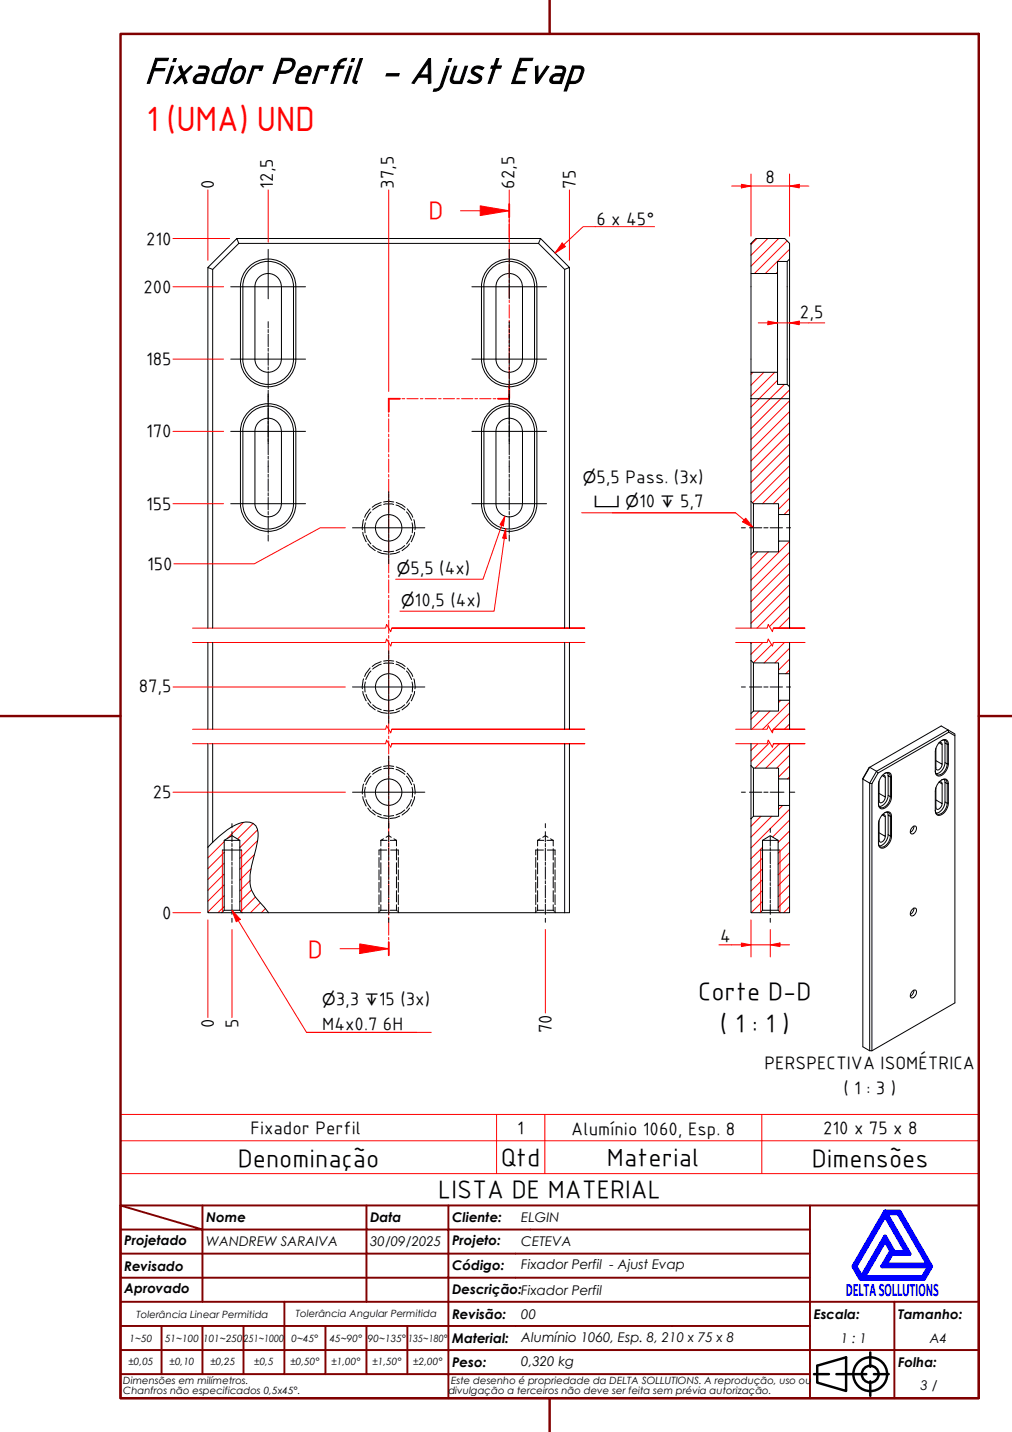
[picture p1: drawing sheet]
<svg xmlns="http://www.w3.org/2000/svg" width="210mm" height="297mm" viewBox="0 0 210 297" stroke-linecap="round" stroke-linejoin="round" font-family="sans-serif">
<!-- layer: Hatch (ABNT) -->
<g fill="none" stroke="#f00" stroke-width=".21">
<path d="M157 49.5l-1.2 1.2M159.3 49.5l-3.5 3.5M161.3 56.4l-.3 .3M161.5 49.5l-5.7 5.7M163.3 50l-6.8 6.7M163.8 51.7l-5.1 5M156.2 77.2l-.4 .5M158.5 77.2l-2.7 2.7M160.7 77.2l-4.9 5M161.3 78.9l-5.5 5.5M162.7 79.7l-6.9 6.9M163.8 80.9l-8 8"/>
<path d="M163.8 98.9l-5.7 5.6M163.8 96.6l-7.7 7.7M163.8 94.3l-8 8M163.8 92.1l-8 8M163.8 89.9l-8 8M163.8 87.6l-8 8M163.8 85.4l-8 8M163.8 83.1l-8 8M157.1 114.5l-1.3 1.3M159.4 114.5l-3.6 3.6M161.6 112.2l-.1 .2M163.8 119l-8 8"/>
<path d="M163.8 116.8l-8 8M163.8 114.6l-8 8M163.8 112.3l-8 8M163.8 105.6l-1.2 1.1M163.8 103.3l-2.3 2.3M163.8 101.1l-3.4 3.4M156 133.3l-.2 .2M158.2 133.3l-2.4 2.4M160 133.7l-3.7 3.8M160.5 133.3l-.1 .1M162.7 133.3l-4.2 4.2M163.8 130.3h.1"/>
<path d="M163.8 139l-.8 .7M163.8 136.7l-2.3 2.3M163.8 134.5l-3.1 3M163.8 128l-2.3 2.3M163.8 125.8l-4.2 4.2M163.8 123.5l-6.8 6.8M163.8 121.3l-8 8M157.2 154.3l-1.4 1.4M157.5 147.5l-1.7 1.7M159.6 154l-3.8 3.9M159.7 147.5l-3.7 3.8M160.4 151.3l-.4 .4"/>
<path d="M161.7 154.3l-5.1 5M162 145.3l-.5 .4M163.8 158.9l-2.3 2.3M163.8 156.7l-2.7 2.6M163.8 154.4l-4.9 4.9M163.8 150.2l-1.1 1.1M163.8 147.9l-3.4 3.4M163.8 145.7l-5.6 5.6M46.5 179.1l-3.4 3.3M46.5 176.8l-3.4 3.4M46.5 174.6l-3.4 3.4M50.5 170.6l-3.4 3.3"/>
<path d="M52.5 170.8l-3.2 3.2M52.8 177.3l-3.1 3M53.4 174.4l-3.7 3.7M53.4 172.1l-3.7 3.7M157.8 169.3l-2 2.1M158.2 178l-2.4 2.4M158.2 175.8l-2.4 2.3M160.1 169.3l-4.3 4.3M162.3 167.1l-.8 .8M163.8 179.1l-2.4 2.4M163.8 176.9l-2.4 2.3M163.8 174.6l-2.4 2.4"/>
<path d="M163.8 172.4l-2.4 2.3M163.8 170.1l-3.5 3.5M163.8 167.9l-8 8M163.8 161.1l-.5 .5M46.5 188.1l-1.3 1.2M46.5 185.8l-3.4 3.4M46.5 183.5l-3.4 3.4M46.5 181.3l-3.4 3.4M51.9 182.7l-2.2 2.1M52.1 180.2l-2.4 2.3M52.2 184.6l-2.5 2.4M53 186.1l-3 2.9"/>
<path d="M54 187.3l-2 2M55.1 188.5l-.9 .8M158.2 187l-2.4 2.3M158.2 184.7l-2.4 2.4M158.2 182.5l-2.4 2.4M158.2 180.2l-2.4 2.4M163.8 188.1l-1.3 1.2M163.8 185.8l-2.4 2.4M163.8 183.6l-2.4 2.4M163.8 181.3l-2.4 2.4"/>
</g>
<!-- layer: Hidden (ABNT) -->
<g fill="none" stroke="#000" stroke-width=".21">
<path d="M75.2 110.4l.1 .5 .7 1.5M75.4 107.8l-.2 2.1M75.8 108.4l-.2 .7 .1 1.4M75.9 111l.3 .8 .7 1M76.3 112.8l.4 .6 1.1 .8M76.8 105.5l-.9 1.2-.3 .6M76.9 106.2l-.4 .4-.6 1.3M77.3 113.2l.7 .6 1.1 .4M78.3 114.4l.9 .4 1.1 .1M79.1 104.2l-1.2 .5-.7 .5M79.1 104.8l-.5 .1-1.3 .9M79.6 104.1l1-.1 1.1 .1"/>
<path d="M79.6 104.6l.3-.1 1.7 .1M79.6 114.3l1 .2 1.1-.2M82.1 104.8l.5 .1 1.3 .9M82.2 104.2l1.2 .5 .6 .5M82.9 114.4l-.9 .4-1.1 .1M83.9 113.2l-.7 .6-1.1 .4M84.3 106.2l.4 .4 .7 1.3M84.5 105.5l.9 1.2 .2 .6M84.9 112.8l-.4 .6-1.1 .8M85.3 111l-.3 .8-.7 1M85.5 108.4l.1 .7-.1 1.4M85.8 107.8l.3 1.7v.4"/>
<path d="M86 110.4l-.1 .5-.6 1.5M76.8 138.6l-.9 1.1-.3 .6M76.9 139.2l-.4 .4-.6 1.4M79.1 137.3l-1.2 .4-.7 .5M79.1 137.8l-.5 .1-1.3 .9M79.6 137.1l1-.1 1.1 .1M79.6 137.6h2M82.1 137.8l.5 .1 1.3 .9M82.2 137.3l1.2 .4 .6 .5M84.3 139.2l.4 .4 .7 1.4M84.5 138.6l.9 1.1 .2 .6M75.2 143.4l.1 .5 .7 1.5"/>
<path d="M75.4 140.8l-.2 2.1M75.8 141.5l-.2 .7 .1 1.3M75.9 144l.3 .8 .7 1M76.3 145.8l.4 .6 1.1 .8M77.3 146.2l.7 .6 1.1 .4M78.3 147.5l.9 .3 1.1 .2M79.1 159.1l-1.2 .5-.7 .5M79.1 159.6l-.5 .1-1.3 .9M79.6 159l1-.2 1.1 .2M79.6 159.5h2M79.6 147.3l1 .2 1.1-.2M82.1 159.6l.5 .1 1.3 .9"/>
<path d="M82.2 159.1l1.2 .5 .6 .5M82.9 147.5l-.9 .3-1.1 .2M83.9 146.2l-.7 .6-1.1 .4M84.9 145.8l-.4 .6-1.1 .8M85.3 144l-.3 .8-.7 1M85.5 141.5l.1 .7-.1 1.3M85.8 140.8l.3 1.7v.4M86 143.4l-.1 .5-.6 1.5M75.2 165.2l.1 .5 .7 1.5M75.4 162.6l-.2 2.1M75.8 163.3l-.2 .7 .1 1.4M75.9 165.8l.3 .8 .7 1.1"/>
<path d="M76.3 167.6l.4 .6 1.1 .9M76.8 160.4l-.9 1.2-.3 .5M76.9 161l-.4 .4-.6 1.4M77.3 168l.7 .6 1.1 .4M78.3 169.3l.9 .3 1.1 .2M78.6 177.9v2M79 174.3v1.2M79 176.1v2.3M79 179v2.3M79 174.3h1.3M79.5 174l-.5 .3M79.6 169.2l1 .1 1.1-.1"/>
<path d="M80.1 173.7l.5-.4 .6 .4M80.2 176.3h-1.6v1M80.9 174.3h1.3M81 176.3h1.6v1M81.7 174l.5 .3M82.2 174.3v1.2M82.2 176.1v2.3M82.2 179v2.3M82.6 177.9v2M82.9 169.3l-.9 .3-1.1 .2M83.9 168l-.7 .6-1.1 .4M84.3 161l.4 .4 .7 1.4"/>
<path d="M84.5 160.4l.9 1.2 .2 .5M84.9 167.6l-.4 .6-1.1 .9M85.3 165.8l-.3 .8-.7 1.1M85.5 163.3l.1 .7-.1 1.4M85.8 162.6l.3 1.7v.4M86 165.2l-.1 .5-.6 1.5M111.1 177.9v2M111.5 174.3v1.2M111.5 176.1v2.3M111.5 179v2.3M111.5 174.3h1.3M112 174l-.5 .3"/>
<path d="M112.6 173.7l.5-.4 .6 .4M112.7 176.3h-1.6v1M113.4 174.3h1.3M113.5 176.3h1.6v1M114.2 174l.5 .3M114.7 174.3v1.2M114.7 176.1v2.3M114.7 179v2.3M115.1 177.9v2M78.6 180.4v2.1M78.6 183v2.1M78.6 185.6v2"/>
<path d="M78.6 188.2v1M78.7 189.2l-.2 .1M79 181.8v2.4M79 184.7v2.4M79 187.7v1.1M79 188.8l-.2 .2M79 188.8h1.3M80.9 188.8h1.3M82.2 181.8v2.4M82.2 184.7v2.4M82.2 187.7v1.1M82.2 188.8l.2 .2"/>
<path d="M82.6 189.2l.1 .1M82.6 180.4v2.1M82.6 183v2.1M82.6 185.6v2M82.6 188.2v1M111.1 180.4v2.1M111.1 183v2.1M111.1 185.6v2M111.1 188.2v1M111.2 189.2l-.2 .1M111.5 181.8v2.4M111.5 184.7v2.4"/>
<path d="M111.5 187.7v1.1M111.5 188.8l-.2 .2M111.5 188.8h1.3M113.4 188.8h1.3M114.7 181.8v2.4M114.7 184.7v2.4M114.7 187.7v1.1M114.7 188.8l.2 .2M115.1 189.2l.1 .1M115.1 180.4v2.1M115.1 183v2.1M115.1 185.6v2"/>
<path d="M115.1 188.2v1"/>
</g>
<!-- layer: Linha Corte (ABNT) -->
<g fill="none" stroke="#f00" stroke-width=".21">
<path d="M105.6 42.3v2.8M105.6 45.5v.6M105.6 46.5v2.8M105.6 49.7v.6M105.6 50.7v2.7M105.6 53.9v.5M105.6 54.9v2.7M105.6 58.1v.5M105.6 59.1v2.7M105.6 80v2.7h-2.3M105.6 62.3v.5M105.6 63.2v2.8"/>
<path d="M105.6 66.4v.6M105.6 67.4v2.8M105.6 70.6v.5M105.6 71.6v2.7M105.6 74.8v.5M105.6 75.8v2.7M105.6 79v.5M80.6 85.9v.5M80.6 86.9v2.7M80.6 90.1v.5M80.6 91v2.8M80.6 94.2v.6"/>
<path d="M80.6 95.2v2.8M80.6 98.4v.6M80.6 99.4v2.7M83 82.7h-2.4v2.7M83.4 82.7h.5M84.4 82.7h2.3M87.2 82.7h.5M88.2 82.7h2.3M91 82.7h.5M91.9 82.7h2.4M94.7 82.7h.6M95.7 82.7h2.4"/>
<path d="M98.5 82.7h.6M99.5 82.7h2.3M102.3 82.7h.5M80.6 102.6v.5M80.6 103.6v2.7M80.6 106.8v.5M80.6 107.7v2.8M80.6 110.9v.6M80.6 111.9v2.8M80.6 115.1v.6M80.6 116.1v2.7M80.6 119.3v.5"/>
<path d="M39.9 133.3h40.1l.2-.8 .8 1.5 .3-.7h40h-40M39.9 130.3h40.1l.2-.8 .8 1.5 .3-.7h40h-40M80.6 120.3v2.7M80.6 123.5v.5M80.6 124.4v2.8M80.6 127.6v.6M80.6 128.6v2.8M80.6 131.8v.6M80.6 132.8v2.7M80.6 136v.5M80.6 137v2.7M152.6 133.3h6.5l.2-.8 .9 1.5 .2-.7h6.5h-6.5"/>
<path d="M152.6 130.3h6.5l.2-.8 .9 1.5 .2-.7h6.5h-6.5M39.9 154.3h40.1l.2-.8 .8 1.5 .3-.7h40h-40M39.9 151.3h40.1l.2-.8 .8 1.5 .3-.7h40h-40M80.6 140.2v.5M80.6 141.1v2.8M80.6 144.3v.6M80.6 145.3v2.8M80.6 148.5v.6M80.6 149.5v2.7M80.6 152.7v.5M80.6 153.7v2.7M80.6 156.9v.5"/>
<path d="M80.6 157.8v2.8M152.6 154.3h6.5l.2-.8 .9 1.5 .2-.7h6.5h-6.5M152.6 151.3h6.5l.2-.8 .9 1.5 .2-.7h6.5h-6.5M80.6 161v.6M80.6 162v2.8M80.6 165.2v.6M80.6 166.2v2.7M80.6 169.4v.5M80.6 170.4v2.7M80.6 173.6v.5M80.6 174.5v2.8M80.6 177.7v.6"/>
<path d="M80.6 178.7v2.8M74.6 196.8h6M80.6 181.9v.5M80.6 182.9v2.7M80.6 186.1v.5M80.6 187.1v2.7M80.6 190.3v.5M80.6 191.2v2.8M80.6 194.4v.6M80.6 195.4v2.8"/>
</g>
<!-- layer: Visible (ABNT) -->
<g fill="none" stroke="#000" stroke-width=".21">
<path d="M44.1 55.9l5.4-5.4h62.2l5.4 5.4v74.4M44.1 55.9l-1-.4v74.8M44.1 55.9v74.4M49.1 49.5h63l-.4 1M49.5 50.5l-.4-1-6 6M50.4 59.5a5.3 5.3 0 0 1 5.2-5.3 5.3 5.3 0 0 1 5.3 5.3v15M50.4 59.5v15M58.4 59.5a2.74 2.74 0 0 0-2.8-2.8 2.74 2.74 0 0 0-2.7 2.8v15M58.4 59.5v15M100.4 59.5a5.3 5.3 0 0 1 5.2-5.3 5.3 5.3 0 0 1 5.3 5.3v15M100.4 59.5v15M112.1 49.5l6 6-1 .4"/>
<path d="M118.1 55.5v74.8M155.8 56.7v20.5M156.8 49.5h6l1 1v3.2l-.5 .5h-2v2.5h-5.5v-6.2zM161.3 56.7v20.5M163.3 54.2v25.5M163.8 53.7v26.5M49.9 74.5a5.7 5.7 0 0 0 5.7 5.7 5.7 5.7 0 0 0 5.8-5.7M49.9 74.5v-15a5.7 5.7 0 0 1 5.7-5.8 5.7 5.7 0 0 1 5.8 5.8v15M50.4 74.5a5.3 5.3 0 0 0 5.2 5.2 5.3 5.3 0 0 0 5.3-5.2M52.9 74.5a2.74 2.74 0 0 0 2.7 2.7 2.74 2.74 0 0 0 2.8-2.7M99.9 74.5v-15a5.7 5.7 0 0 1 5.7-5.8 5.7 5.7 0 0 1 5.8 5.8v15M99.9 74.5a5.7 5.7 0 0 0 5.7 5.7 5.7 5.7 0 0 0 5.8-5.7"/>
<path d="M100.4 74.5a5.3 5.3 0 0 0 5.2 5.2 5.3 5.3 0 0 0 5.3-5.2M102.9 74.5a2.74 2.74 0 0 0 2.7 2.7 2.74 2.74 0 0 0 2.8-2.7M102.9 74.5v-15a2.74 2.74 0 0 1 2.7-2.8 2.74 2.74 0 0 1 2.8 2.8v15M155.8 77.2h5.5v2.5h2l.5 .5v2.5h-8zM50.4 89.5a5.3 5.3 0 0 1 5.2-5.3 5.3 5.3 0 0 1 5.3 5.3v15a5.3 5.3 0 0 1-5.3 5.2 5.3 5.3 0 0 1-5.2-5.2M50.4 89.5v15M51.6 85.4a5.7 5.7 0 0 1 6.2-1.2 5.7 5.7 0 0 1 3.6 5.3v15a5.7 5.7 0 0 1-5.8 5.7 5.7 5.7 0 0 1-5.7-5.7v-15a5.7 5.7 0 0 1 1.7-4.1zM58.4 89.5a2.74 2.74 0 0 0-2.8-2.8 2.74 2.74 0 0 0-2.7 2.8v15a2.74 2.74 0 0 0 2.7 2.7 2.74 2.74 0 0 0 2.8-2.7M58.4 89.5v15M100.4 89.5a5.3 5.3 0 0 1 5.2-5.3 5.3 5.3 0 0 1 5.3 5.3v15a5.3 5.3 0 0 1-5.3 5.2 5.3 5.3 0 0 1-5.2-5.2M100.4 89.5v15M101.5 85.4a5.7 5.7 0 0 1 6.3-1.2 5.7 5.7 0 0 1 3.6 5.3v15a5.7 5.7 0 0 1-5.8 5.7 5.7 5.7 0 0 1-5.7-5.7v-15a5.7 5.7 0 0 1 1.6-4.1z"/>
<path d="M103.5 87.8a2.76 2.76 0 0 1 3-.9 2.76 2.76 0 0 1 1.9 2.6v15a2.74 2.74 0 0 1-2.8 2.7 2.74 2.74 0 0 1-2.7-2.7v-15v-.6zM155.8 82.7v21.3l.5 .5h5.2v2.2h2.3M163.8 82.7v47.6M155.8 104v11M156.3 104.5v10M161.5 106.7v5.5M163.8 112.2h-2.3v2.3h-5.2l-.5 .5v15.3M43.1 133.3v18M44.1 133.3v18M117.1 133.3v18M118.1 133.3v18M155.8 133.3v14.7"/>
<path d="M156.3 137.5v10M161.5 139.7v5.6M163.8 133.3v6.4h-2.3v-2.2h-5.2l-.5-.5M163.8 139.7v11.6M43.1 154.3v21.4M44.1 154.3v20.4M117.1 154.3v35M118.1 154.3v35h-72.1M155.8 154.3v15.5M156.3 147.5l-.5 .5v3.3M156.3 159.3v10M163.8 154.3v7.3h-2.3v-2.3h-5.2l-.5-.5"/>
<path d="M163.8 145.3h-2.3v2.2h-5.2M194.1 155.2v4.1l.2 .4a1.03 1.03 0 0 0 1.1-1.2M194.8 154.1l.6 .3v4.1l-1.3-.7M194.8 154h.4l.2 .4M195.3 153.6a.75 .75 0 0 1 .8 0 .75 .75 0 0 1 .4 .8h.2M195.8 153.5l.2 .6M196 154.1l.5 .3v4.1l-.5-.3zM196 158.2a2.36 2.36 0 0 1-1.9 2.3M196.5 158.5a2.36 2.36 0 0 1-1.9 2.3 .79 .79 0 0 1-.6-.9M196.5 158.5h.2M196.7 154.4a.82 .82 0 0 0-.4-.9 .82 .82 0 0 0-1 .1 3.1 3.1 0 0 0-1.3 2.3v4.1a.91 .91 0 0 0 .6 1 .91 .91 0 0 0 1.1-.4l.8-1.3 .2-.8M196.7 154.4v4.1"/>
<path d="M196.8 151.9l-.2-.5-14.8 8.6-1.4-.8-1.4 2.4 1.4 .8 1.4-2.4 .3 .3M198.1 152.6v-.4l-2.9-1.6-14.8 8.6-1.4 2.4v55.5l1.4 .9M43.1 175.7v13.6h2.9l.5-.5v-14.5l1.6-1 1.6 1v14.5l.5 .5M44.1 174.7a15.9 15.9 0 0 1 5.5-3.9 2.66 2.66 0 0 1 3.8 1.2 7.8 7.8 0 0 1-.3 4.1 21.9 21.9 0 0 0-1.2 7.1 6 6 0 0 0 1.9 3.9l1.9 2.2M44.1 174.7l-1 1M46.1 176.3h4M46.5 174.3h3.2M156.3 169.3h5.2v-2.2h2.3v22.2h-1.9l-.5-.5v-14.5l-1.6-1-1.6 1v14.5l-.6 .5h-1.8v-19.5zM157.8 176.3h4M158.2 174.3h3.2M161.5 161.6v5.5M163.8 161.6v5.5"/>
<path d="M180.8 162.5l1.3-2.2 14.7-8.4 1.3 .7v55.4l-17.3 10M180.8 162.5l-.4-.1v55.6h.4M180.8 162.5v55.5M182.3 170.2v4.1l.2 .3a.98 .98 0 0 0 1.1-1.1M182.3 162v4.1l.2 .4a.98 .98 0 0 0 1.1-1.2M183.5 160.4a.75 .75 0 0 1 .8 0 .75 .75 0 0 1 .4 .8h.2M183.5 168.6a.75 .75 0 0 1 .8 0 .75 .75 0 0 1 .4 .7M183.6 169.4l-.1-.4h-.5l.6 .4v4.1l-1.3-.8M183.6 161.3l-.1-.5-.5 .1 .6 .4v4l-1.3-.7M184 168.5l.2 .6M184 160.3l.2 .6M184.2 173.2a2.37 2.37 0 0 1-1.8 2.3"/>
<path d="M184.2 160.9l.5 .3v4.1l-.5-.3zM184.2 165a2.37 2.37 0 0 1-1.8 2.3M184.2 173.2l.5 .2M184.7 173.4a2.36 2.36 0 0 1-1.9 2.3 .76 .76 0 0 1-.6-.9M184.7 169.3l-.5-.2v4.1M184.7 173.4h.2M184.7 169.3h.2M184.7 169.3v4.1M184.9 161.2a.9 .9 0 0 0-.6-1 .9 .9 0 0 0-1.1 .4l-.6 .8-.4 .9v4.5a.82 .82 0 0 0 .4 .9 .82 .82 0 0 0 1-.1l.6-.6a2.81 2.81 0 0 0 .7-1.7M184.9 169.3a.9 .9 0 0 0-.6-.9 .9 .9 0 0 0-1.1 .4l-.6 .8-.4 .9v4.5a.91 .91 0 0 0 .6 1 .91 .91 0 0 0 1.1-.5 2.98 2.98 0 0 0 1-2.1M184.9 165.3h-.2a2.31 2.31 0 0 1-1.9 2.3 .75 .75 0 0 1-.6-.9M184.9 161.2v4.1"/>
<path d="M184.9 169.3v4.1M189.3 171.5l.5-.2a.98 .98 0 0 1 .2 1.1 .98 .98 0 0 1-1 .6 1 1 0 0 1 .3-1.5zM189.5 171.4l-.2 .9-.5 .3M194.1 163.4v4l.2 .4a1.03 1.03 0 0 0 1.1-1.1M194.8 162.2l.6 .4v4.1l-1.3-.8M194.8 162.2h.4l.2 .4M195.3 161.8a.75 .75 0 0 1 .8-.1 .75 .75 0 0 1 .4 .8M195.8 161.7l.2 .6M196 166.4a2.36 2.36 0 0 1-1.9 2.3M196.5 166.6a2.36 2.36 0 0 1-1.9 2.3 .79 .79 0 0 1-.6-.9M196.5 162.5l-.5-.2v4.1l.5 .2M196.5 162.5h.2"/>
<path d="M196.5 162.5v4.1M196.7 162.5a.82 .82 0 0 0-.4-.8 .82 .82 0 0 0-1 .1 2.96 2.96 0 0 0-1.3 2.3v4.1a.82 .82 0 0 0 .4 .9 .82 .82 0 0 0 .9-.1 2.96 2.96 0 0 0 1.4-2.4M196.7 162.5v4.1h-.2M46.5 188.8h3.2M157.6 189.3h4.3M158.2 188.8h3.2M189.1 188.7a.54 .54 0 0 1 .5-.3 .54 .54 0 0 1 .5 .2 .96 .96 0 0 1-.2 1 .96 .96 0 0 1-1 .3 1.11 1.11 0 0 1 .2-1.2zM189.5 188.4l-.2 .9-.5 .4M189.3 205.5l.5-.2a.99 .99 0 0 1 .2 1.1 .99 .99 0 0 1-1 .6 1.02 1.02 0 0 1 .3-1.5zM189.5 205.4l-.2 .9-.5 .4"/>
<circle cx="80.6" cy="109.5" r="2.74"/>
<circle cx="80.6" cy="142.5" r="2.74"/>
<circle cx="80.6" cy="164.3" r="2.74"/>
</g>
<!-- layer: Visible Narrow (ABNT) -->
<path d="M46.1 176.3v12.9M50.1 176.3v12.9M157.8 176.3v12.9M161.8 176.3v12.9" fill="none" stroke="#f00" stroke-width=".21"/>
<!-- layer: Linha Corte (ABNT) -->
<path d="M105.6 42.3v2.8M105.6 80v2.7h-2.3M83 82.7h-2.4v2.7M80.6 195.4v2.8" fill="none" stroke="#f00" stroke-width=".36"/>
<path d="M74.6 195.8l6 1-6 1z" fill="#f00"/>
<path d="M99.6 43.7h6M70.5 196.8h4.1M74.6 195.8l6 1-6 1z" fill="none" stroke="#f00" stroke-width=".21"/>
<path d="M99.6 42.7l6 1-6 1z" fill="#f00"/>
<path d="M95.5 43.7h4.1M99.6 42.7l6 1-6 1z" fill="none" stroke="#f00" stroke-width=".21"/>
<path d="M154.3 107.9l2 1.6M25 236.6h178v-5.4h-178v12.2M103 231.2v12.2M113 231.2v12.2M158 231.2v12.2M203 236.6v6.8h-178M25 243.4v6.6h178v-6.6" fill="none" stroke="#f00" stroke-width=".21"/>
<!-- layer: Borda A3/A4 (ABNT) -->
<path d="M25 7h178v283h-178zM114 0v7M0 148.5h25M203 148.5h7M114 290v7" fill="none" stroke="#800000" stroke-width=".51"/>
<path d="M183.6 257.3l1.2 2.2-1.8 3.2h9.7l-1.3 2.2h-12.2zM183.6 252.1l4.4 7.6h-2.6l-1.8-3.2-4.9 8.4-1.3-2.2zM183.6 251.3h3l6.5 11.4-1.5 2.6h-13.1l-1.5-2.6zM183.8 251.7h2.5l6.2 10.6h-8.8l1.3-2.2h3.7zM185 259.7h.2l-.1 .2z" fill="none" stroke="#00f" stroke-width=".8"/>
<!-- layer: 0 -->
<path d="M178.5 265.3h13.1" fill="none" stroke="#000" stroke-width=".21"/>
<g fill="none" stroke="#800000" stroke-width=".4">
<path d="M25 250l17 5h-17M25 250h178v40h-178zM42 255h34v5h17M42 255v15M42 250v5M76 250v5h17v5M93 250v5h75M168 250v20h-143M25 260h51v10M25 275h17M33.5 275v10M50.5 275h-8.5v10"/>
<path d="M59 270v15h-8.5M67.5 275v10h-8.5M76 275v10h8.5M84.5 275v10M93 275h-42.5v10M93 260v5h-68M93 275v10h75M93 260h75M93 275h75M168 265h-75v10M185.5 270v10h17.5M203 270h-35v10h17.5v10"/>
<path d="M25 285h25.5M25 280h143v10M67.5 285h8.5M84.5 285h8.5v5"/>
</g>
<g fill="none" stroke="#000" stroke-width=".51">
<path d="M168.8 285h3.1M169.5 283.3l6-1.8v7l-6-1.7zM173.5 285h6.2M180.5 280.5v3M180.5 286.5v3M181.3 285h3"/>
<circle cx="180.5" cy="285" r="3.5"/>
<circle cx="180.5" cy="285" r="1.75"/>
</g>
<!-- layer: Linha de centro (ISO) -->
<g fill="none" stroke="#000" stroke-width=".21">
<path d="M55.6 66.7v1.3M55.6 68.4v.6M55.6 69.3v2.6M55.6 72.2v.7M55.6 73.2v2.6M55.6 76.1v.6M55.6 77.1v2.6M55.6 80v.6M105.6 66.7v1.3M105.6 68.4v.6M105.6 69.3v2.6M105.6 72.2v.7"/>
<path d="M105.6 73.2v2.6M105.6 76.1v.6M105.6 77.1v2.6M105.6 80v.6M55.6 80.9v2.5M55.6 83.7v.7M55.6 84.7v2.4M55.6 87.4v.6M55.6 88.3v2.4M55.6 91v.6M55.6 91.9v2.4M55.6 94.6v.6"/>
<path d="M55.6 95.5v2.5M55.6 98.3v.7M55.6 99.3v2.6M105.6 80.9v2.5M105.6 83.7v.7M105.6 84.7v2.4M105.6 87.4v.6M105.6 88.3v2.4M105.6 91v.6M105.6 91.9v2.4M105.6 94.6v.6M105.6 95.5v2.5"/>
<path d="M105.6 98.3v.7M105.6 99.3v2.6M55.6 102.2v.7M55.6 103.2v2.6M55.6 106.1v.7M55.6 107.1v2.6M55.6 110v.6M55.6 110.9v1.3M105.6 102.2v.7M105.6 103.2v2.6M105.6 106.1v.7M105.6 107.1v2.6"/>
<path d="M105.6 110v.6M105.6 110.9v1.3M48.1 170.8v.9M48.1 172.5v2.1M48.1 174.9v.7M48.1 175.9v2.6M48.1 178.8v.7M48.1 179.8v2.6M80.6 170.8v.9M80.6 172.5v2.1M80.6 174.9v.7M80.6 175.9v2.6"/>
<path d="M80.6 178.8v.7M80.6 179.8v2.6M113.1 170.8v.9M113.1 172.5v2.1M113.1 174.9v.7M113.1 175.9v2.6M113.1 178.8v.7M113.1 179.8v2.6M48.1 182.7v.6M48.1 183.7v2.5M48.1 186.6v.6M48.1 187.5v2.2"/>
<path d="M48.1 190.5v.8M80.6 182.7v.6M80.6 183.7v2.5M80.6 186.6v.6M80.6 187.5v2.2M80.6 190.5v.8M113.1 182.7v.6M113.1 183.7v2.5M113.1 186.6v.6M113.1 187.5v2.2M113.1 190.5v.8"/>
</g>
<!-- layer: Marca de centro (ISO) -->
<g fill="none" stroke="#000" stroke-width=".21">
<path d="M47.9 59.5h15.5M55.6 51.7v10.3M97.9 59.5h15.5M105.6 51.7v10.3M47.9 74.5h15.5M97.9 74.5h15.5M47.9 89.5h15.5M55.6 81.7v10.3M97.9 89.5h15.5M105.6 81.7v10.3M47.9 104.5h15.5M73.1 109.5h15"/>
<path d="M80.6 102v15M97.9 104.5h15.5M80.6 135v15M73.1 142.5h15M80.6 156.8v15M73.1 164.3h15"/>
</g>
<g fill="none" stroke="#f00" stroke-width=".21">
<path d="M43.1 39.4v14.6M55.6 39.4v10.8M105.6 39.4v10.8M118.1 39.4v14.6M35.9 49.5h11.7M35.9 59.5h10.5M35.9 74.5h10.5M35.9 89.5h10.5M35.9 104.5h10.5M71.6 109.5h-5.2l-13.7 7.5h-16.6M35.9 142.5h35.7M35.9 164.3h35.7"/>
<path d="M35.9 189.3h5.7"/>
</g>
<path d="M154.7 107.5l1.6 2-2.3-1.2z" fill="#f00"/>
<path d="M120.6 106.4h32M127 106.4h25.6l1.7 1.5M154.7 107.5l1.6 2-2.3-1.2zM48.1 188.8l1.3 2.2" fill="none" stroke="#f00" stroke-width=".21"/>
<!-- layer: Linha de centro (ISO) -->
<g fill="none" stroke="#000" stroke-width=".21">
<path d="M153.8 109.5h.8M155.4 109.5h2.6M158.4 109.5h.9M159.7 109.5h2.6M163.1 109.5h.9M153.8 142.5h.8M155.4 142.5h2.6M158.4 142.5h.9M159.7 142.5h2.6M163.1 142.5h.9M159.8 171.8v.9M159.8 173.5v2"/>
<path d="M159.8 175.8v.6M159.8 176.7v2.5M159.8 179.5v.6M159.8 180.4v2.4M159.8 183.1v.6M159.8 184v2.4M159.8 186.7v.6M159.8 187.6v2.1M159.8 190.5v.8"/>
</g>
<path d="M48.1 188.8l1.7 1.9-.8 .5z" fill="#f00"/>
<path d="M48.1 188.8l1.7 1.9-.8 .5zM49.4 191l14.2 23.2h22.9M63.6 214.2h25.9" fill="none" stroke="#f00" stroke-width=".21"/>
<path d="M153.8 196h2" fill="none" stroke="#f00" stroke-width=".21"/>
<path d="M153.8 195.6l2 .4-2 .3z" fill="#f00"/>
<path d="M153.8 195.6l2 .4-2 .3zM159.8 196h2" fill="none" stroke="#f00" stroke-width=".21"/>
<path d="M159.8 196l2-.4v.7z" fill="#f00"/>
<path d="M149.1 196h4.7M155.8 196h4M155.8 190.8v7.7M159.8 196l2-.4v.7zM159.8 192.8v5.7M161.8 196h2" fill="none" stroke="#f00" stroke-width=".21"/>
<path d="M116.9 50.8l-1.8 1.7" fill="none" stroke="#f00" stroke-width=".21"/>
<path d="M116.6 50.4l.7 .7-2.2 1.4z" fill="#f00"/>
<path d="M116.6 50.4l.7 .7-2.2 1.4zM135.7 47h-14.8l-4 3.8" fill="none" stroke="#f00" stroke-width=".21"/>
<path d="M163.8 38.6h2M43.1 190.8v20.3M48.1 192.8v18.3M113.1 192.8v17.3" fill="none" stroke="#f00" stroke-width=".21"/>
<path d="M163.8 38.6l2-.4v.8z" fill="#f00"/>
<path d="M153.8 38.6h2M163.8 38.6l2-.4v.8z" fill="none" stroke="#f00" stroke-width=".21"/>
<path d="M153.8 38.2l2 .4-2 .4z" fill="#f00"/>
<path d="M151.8 38.6h2M153.8 38.2l2 .4-2 .4zM155.8 38.6h8M155.8 36.1v12.9M163.8 36.1v12.9M165.8 38.6h2M163.8 67h2" fill="none" stroke="#f00" stroke-width=".21"/>
<path d="M163.8 67l2-.4v.8z" fill="#f00"/>
<path d="M159.3 67h2M163.8 67l2-.4v.8z" fill="none" stroke="#f00" stroke-width=".21"/>
<path d="M159.3 66.6l2 .4-2 .4z" fill="#f00"/>
<path d="M157.3 67h2M159.3 66.6l2 .4-2 .4zM161.3 67h2.5M165.8 67h5.3M104.7 107.1l-.6 1.9" fill="none" stroke="#f00" stroke-width=".21"/>
<!-- layer: Linha de centro (ISO) -->
<path d="M153.8 164.3h.8M155.4 164.3h2.6M158.4 164.3h.9M159.7 164.3h2.9M163.7 164.3h1.1" fill="none" stroke="#000" stroke-width=".21"/>
<path d="M104.7 107.1l-.3 2-.7-.3z" fill="#f00"/>
<path d="M104.1 109l-3.9 11.1h-18.1M104.7 107.1l-.3 2-.7-.3zM104.9 109.7l-.3 2" fill="none" stroke="#f00" stroke-width=".21"/>
<path d="M104.9 109.7l.1 2-.8-.1z" fill="#f00"/>
<path d="M80.6 39.4v41.8M104.6 111.7l-2.1 15.1h-19.5M104.9 109.7l.1 2-.8-.1z" fill="none" stroke="#f00" stroke-width=".21"/>
<text font-size="81.9" fill="#fff" x="188.7" y="289">.</text>
<text font-size="8.1" x="30" y="17.2">Fixador Perfil - Ajust Evap</text>
<text font-size="7" fill="#f00" x="30.4" y="27.1">1 (UMA) UND</text>
<g font-size="5.4" fill="#f00">
<text x="88.9" y="45.5">D</text>
<text x="63.9" y="198.6">D</text>
</g>
<g font-size="5.4">
<text x="144.8" y="207.5">Corte D-D</text>
<text x="149.3" y="214">( 1 : 1 )</text>
<text x="49.3" y="242">Denominação</text>
<text x="103.9" y="241.8">Qtd</text>
<text x="125.9" y="241.8">Material</text>
<text x="168.4" y="242">Dimensões</text>
<text x="90.9" y="248.5">LISTA DE MATERIAL</text>
</g>
<g font-size="3.9">
<text x="44.4" y="39.1" transform="rotate(-90 44.4 39.1)">0</text>
<text x="56.6" y="39.1" transform="rotate(-90 56.6 39.1)">12,5</text>
<text x="81.6" y="39.1" transform="rotate(-90 81.6 39.1)">37,5</text>
<text x="106.6" y="39.1" transform="rotate(-90 106.6 39.1)">62,5</text>
<text x="119.4" y="39.1" transform="rotate(-90 119.4 39.1)">75</text>
<text x="158.8" y="38">8</text>
<text x="123.7" y="46.7">6 x 45°</text>
<text x="30.3" y="50.7">210</text>
<text x="29.7" y="60.8">200</text>
<text x="165.9" y="65.9">2,5</text>
<text x="30.3" y="75.7">185</text>
<text x="30.3" y="90.7">170</text>
<text x="123.7" y="100.3">5,5 Pass. (3x)</text>
<text x="30.3" y="105.8">155</text>
<text x="132.5" y="105.2">10</text>
<text x="141.1" y="105.2">5,7</text>
<text x="30.5" y="118.2">150</text>
<text x="85.1" y="119">5,5 (4x)</text>
<text x="86" y="125.7">10,5 (4x)</text>
<text x="28.8" y="143.5">87,5</text>
<text x="31.7" y="165.6">25</text>
<text x="33.6" y="190.6">0</text>
<text x="149.4" y="195.5">4</text>
<text x="69.6" y="208.6">3,3</text>
<text x="78.6" y="208.6">15 (3x)</text>
<text x="44.4" y="213.3" transform="rotate(-90 44.4 213.3)">0</text>
<text x="49.4" y="213.3" transform="rotate(-90 49.4 213.3)">5</text>
<text x="66.8" y="213.6">M4x0.7</text>
<text x="79.4" y="213.6">6H</text>
<text x="114.4" y="214.3" transform="rotate(-90 114.4 214.3)">70</text>
<text x="158.6" y="221.8">PERSPECTIVA ISOMÉTRICA</text>
<text x="174.9" y="226.8">( 1 : 3 )</text>
<text x="52" y="235.2">Fixador Perfil</text>
<text x="107.3" y="235.2">1</text>
<text x="118.5" y="235.3">Alumínio 1060, Esp. 8</text>
<text x="170.7" y="235.2">210 x 75 x 8</text>
</g>
<text font-size="3.9" fill="#00f" x="175.4" y="268.8">DELTASOLLUTIONS</text>
<g font-size="3.3">
<text x="120.9" y="100.3">⌀</text>
<text x="123.2" y="105.2">⌴ ⌀</text>
<text x="137" y="105.2">↧</text>
<text x="82.3" y="119">⌀</text>
<text x="83.2" y="125.7">⌀</text>
<text x="66.8" y="208.6">⌀</text>
<text x="75.6" y="208.6">↧</text>
</g>
<g font-size="2.8">
<text x="42.8" y="253.5">Nome</text>
<text x="76.8" y="253.5">Data</text>
<text x="93.8" y="253.6">Cliente:</text>
<text x="108.1" y="253.5">ELGIN</text>
<text x="25.8" y="263.6">Revisado</text>
<text x="25.8" y="258.3">Projetado</text>
<text x="42.8" y="258.5">WANDREW SARAIVA</text>
<text x="76.8" y="258.4">30/09/2025</text>
<text x="93.8" y="263.4">Código:</text>
<text x="93.8" y="258.3">Projeto:</text>
<text x="108.1" y="263.3">Fixador Perfil - Ajust Evap</text>
<text x="108.1" y="258.5">CETEVA</text>
<text x="25.8" y="268.3">Aprovado</text>
<text x="93.8" y="268.3">Descrição:Fixador Perfil</text>
<text x="93.8" y="273.6">Revisão:</text>
<text x="108.1" y="273.5">00</text>
<text x="168.8" y="273.5">Escala:</text>
<text x="186.3" y="273.5">Tamanho:</text>
<text x="93.8" y="278.6">Material:</text>
<text x="108.1" y="278.3">Alumínio 1060, Esp. 8, 210 x 75 x 8</text>
<text x="174.4" y="278.5">1 : 1</text>
<text x="192.8" y="278.6">A4</text>
<text x="93.8" y="283.5">Peso:</text>
<text x="108.1" y="283.3">0,320 kg</text>
<text x="186.3" y="283.5">Folha:</text>
<text x="190.9" y="288.4">3 / 10</text>
</g>
<g font-size="2.1">
<text x="28.3" y="273.3">Tolerância Linear Permitida</text>
<text x="61.4" y="273.1">Tolerância Angular Permitida</text>
<text x="26.9" y="278.3">1~50</text>
<text x="34.2" y="278.3">51~100</text>
<text x="42.1" y="278.3">101~250</text>
<text x="50.5" y="278.3">251~1000</text>
<text x="60.5" y="278.3">0~45°</text>
<text x="68.4" y="278.3">45~90°</text>
<text x="76.3" y="278.3">90~135°</text>
<text x="84.7" y="278.3">135~180°</text>
<text x="25.6" y="287.1">Dimensões em milímetros.</text>
<text x="26.6" y="283.2">±0,05</text>
<text x="35.2" y="283.2">±0,10</text>
<text x="43.6" y="283.2">±0,25</text>
<text x="52.7" y="283.2">±0,5</text>
<text x="60.2" y="283.2">±0,50°</text>
<text x="68.7" y="283.2">±1,00°</text>
<text x="77.2" y="283.2">±1,50°</text>
<text x="85.7" y="283.2">±2,00°</text>
<text x="93.6" y="287.1">Este desenho é propriedade da DELTA SOLLUTIONS. A reprodução, uso ou</text>
<text x="25.6" y="289.2">Chanfros não especificados 0,5x45°.</text>
<text x="93" y="289.2">divulgação a terceiros não deve ser feita sem prévia autorização.</text>
</g>
</svg>
